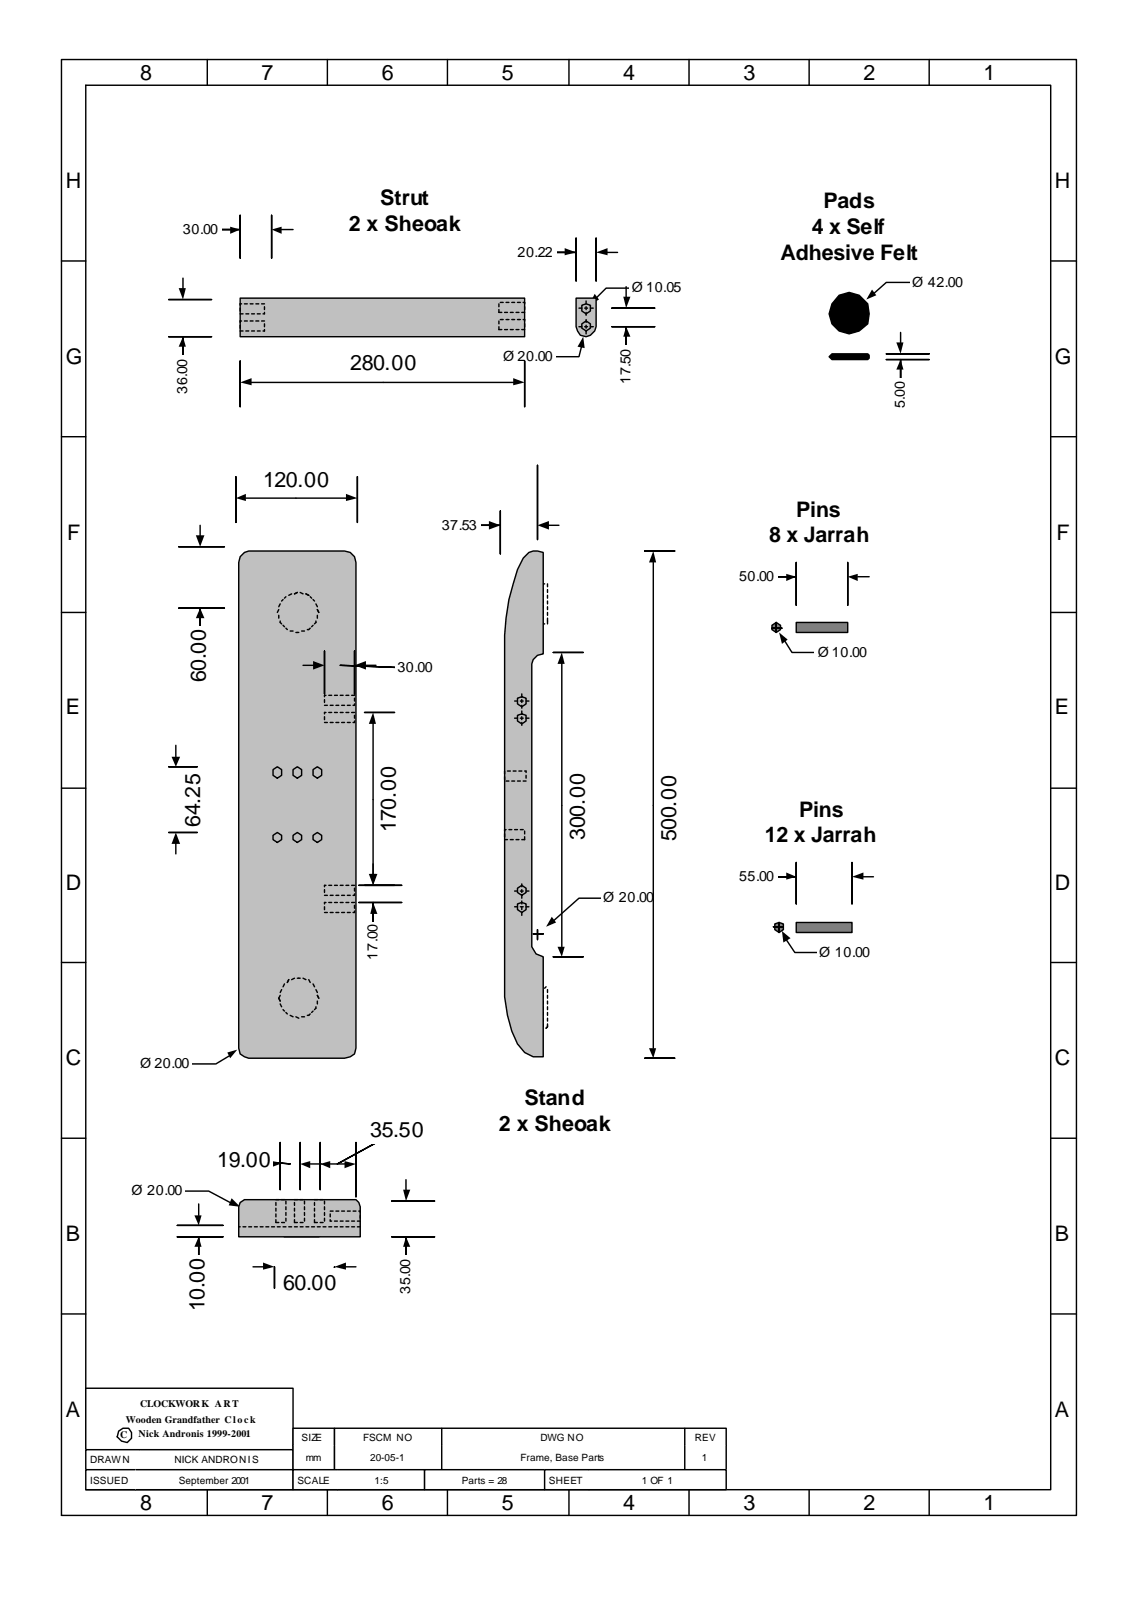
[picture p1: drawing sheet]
<svg xmlns="http://www.w3.org/2000/svg" width="210mm" height="297mm" viewBox="0 0 210 297" stroke-linecap="round" stroke-linejoin="round" font-family="sans-serif">
<path d="M69.1 133.8v28.3M73 131.9h-5.5h5.5M73 164h-5.5h5.5" fill="none" stroke="#000" stroke-width=".26"/>
<path d="M69.1 131.9l.5 2.2h-1.3zM68.3 161.8h1.3l-.5 2.2z" fill="#000"/>
<g fill="#fff">
<path d="M69.6 141.7h5v13h-5z" fill-rule="evenodd"/>
<path d="M43.7 88.3v8.4zM66.1 88.3v8.4z" fill-rule="evenodd"/>
</g>
<path d="M43.7 88.3v8.4v-8.4M45.5 92.3h18.8M66.1 88.3v8.4v-8.4" fill="none" stroke="#000" stroke-width=".26"/>
<path d="M43.7 92.3l1.8-.8v1.3zM64 91.5l2.1 .8-2.1 .5z" fill="#000"/>
<g fill="#fff">
<path d="M48.4 86.2h13v5.3h-13z" fill-rule="evenodd"/>
<path d="M33.1 112.6h8.4zM33.1 101.2h8.4zM37 112.6v8.8z" fill-rule="evenodd"/>
</g>
<path d="M37 97.3v2.1M33.1 112.6h8.4h-8.4M33.1 101.2h8.4h-8.4M37 112.6v8.8v-8.8M37 114.5v2.1" fill="none" stroke="#000" stroke-width=".26"/>
<path d="M36.2 99.1h1.6l-.8 2.1zM37 112.6l.8 1.9h-1.6z" fill="#000"/>
<path d="M34.4 116.1h5v10.5h-5z" fill-rule="evenodd" fill="#fff"/>
<path d="M155.3 54.7l1.9-.5 1.8 .5 1.6 1.6 .3 1.8-.3 1.9-1.6 1.3a3.7 3.7 0 0 1-4.4-.6 3.7 3.7 0 0 1-.6-4.4z" fill-rule="evenodd" fill="#000" stroke="#000" stroke-width=".26"/>
<path d="M32.8 229h8.5zM32.8 226.9h8.5zM36.8 229v8.8z" fill-rule="evenodd" fill="#fff"/>
<path d="M32.8 229h8.5h-8.5M32.8 226.9h8.5h-8.5M36.8 229v8.8v-8.8M36.8 223v2.1M36.8 230.9v2.1" fill="none" stroke="#000" stroke-width=".26"/>
<path d="M36.8 229l.5 1.9h-1.3zM36 225.1h1.3l-.5 1.8z" fill="#000"/>
<g fill="#fff">
<path d="M34.1 232.5h5.1v10.6h-5.1z" fill-rule="evenodd"/>
<path d="M51.9 211.6v8.7zM55.6 211.6v8.7zM45.2 214.8l8.5 .7z" fill-rule="evenodd"/>
</g>
<path d="M47.9 215.5h2.1M51.9 211.6v8.7v-8.7M53.7 215.5l-8.5-.7 8.5 .7M55.6 211.6v8.7v-8.7M57.4 215.5h2.1" fill="none" stroke="#000" stroke-width=".26"/>
<path d="M49.7 215l2.2 .5-2.2 .8zM55.6 215.5l1.8-.5v1.3z" fill="#000"/>
<g fill="#fff">
<path d="M39.7 212.1h10.8v5.3h-10.8z" fill-rule="evenodd"/>
<path d="M59.3 211.6v8.7zM65.9 211.6v10zM62.4 215.5l11.2-6z" fill-rule="evenodd"/>
</g>
<path d="M59.3 211.6v8.7v-8.7M61.1 215.5h2.9M62.4 215.5l11.2-6-11.2 6M65.9 211.6v10v-10" fill="none" stroke="#000" stroke-width=".26"/>
<path d="M59.3 215.5l1.8-.5v1.3zM63.8 215l2.1 .5-2.1 .8z" fill="#000"/>
<g fill="#fff">
<path d="M68.3 206.8h10.5v5h-10.5z" fill-rule="evenodd"/>
<path d="M50.8 234.6v4zM61.9 234.6v4z" fill-rule="evenodd"/>
</g>
<path d="M46.8 234.6h2.1M50.8 238.6v-4v4M61.9 238.6v-4v4M63.8 234.6h2.1" fill="none" stroke="#000" stroke-width=".26"/>
<path d="M48.7 233.8l2.1 .8-2.1 .5zM61.9 234.6l2.1-.8v1.3z" fill="#000"/>
<g fill="#fff">
<path d="M194.5 243.3h4.7z"/>
<path d="M52.1 234.9h10.6v5.3h-10.6z" fill-rule="evenodd"/>
</g>
<g fill="none" stroke="#000" stroke-width=".26">
<path d="M11.4 11h187.8v269.6h-187.8zM15.9 15.8h178.6v260.1h-178.6zM38.4 11v4.8M60.6 11v4.8M82.8 11v4.8M105.3 11v4.8M127.5 11v4.8M149.8 11v4.8M172 11v4.8M11.4 48.3h4.5M194.5 48.3h4.7M11.4 80.9h4.5"/>
<path d="M194.5 80.9h4.7M11.4 113.4h4.5M194.5 113.4h4.7M11.4 146h4.5M194.5 146h4.7M11.4 178.2h4.5M194.5 178.2h4.7M11.4 210.8h4.5M194.5 210.8h4.7M11.4 243.3h4.5M194.5 243.3h4.7M38.4 275.9v4.7"/>
<path d="M60.6 275.9v4.7M82.8 275.9v4.7M105.3 275.9v4.7M127.5 275.9v4.7M149.8 275.9v4.7M172 275.9v4.7"/>
</g>
<path d="M147.4 115.3h9.5v1.8h-9.5z" fill-rule="evenodd" fill="#808080" stroke="#000" stroke-width=".26"/>
<path d="M44.4 55.2h52.7v7.2h-52.7z" fill-rule="evenodd" fill="#c0c0c0" stroke="#000" stroke-width=".26"/>
<g fill="none" stroke="#000" stroke-width=".26">
<path d="M44.4 58.1h.6M44.4 57.1v.5M44.7 56.3h-.3v.2M44.7 59.4h-.3v.3M45.2 56.3h.6M45.2 59.4h.6M45.5 58.1h.5M46.3 56.3h.5M46.3 59.4h.5M46.6 58.1h.5M47.4 56.3h.5M47.4 59.4h.5"/>
<path d="M47.6 58.1h.6M48.4 56.3h.5M48.4 59.4h.5M48.9 57.9v.2h-.2M48.9 56.8v.5M48.9 60v.5M92.3 57.3v.6h.6M92.3 56.3v.5M92.3 59.4v.6M92.6 56h.5M92.6 59.2h.5M93.4 57.9h.5"/>
<path d="M93.7 56h.5M93.7 59.2h.5M94.5 57.9h.5M94.7 56h.5M94.7 59.2h.5M95.5 57.9h.5M95.8 56h.5M95.8 59.2h.5M96.6 57.9h.5M96.8 56h.3v.3M96.8 59.2h.3v.2M97.1 56.8v.5"/>
<path d="M97.1 60v.5M44.4 60.2v.6M44.4 61.3h.6M45.5 61.3h.5M46.6 61.3h.5M47.6 61.3h.6M48.9 61v.3h-.2M92.3 60.5v.5h.6M93.4 61h.5M94.5 61h.5M95.5 61h.5M96.6 61h.5"/>
</g>
<path d="M31.2 62.4h8zM31.2 55.5h8zM33.9 62.4v7.1z" fill-rule="evenodd" fill="#fff"/>
<path d="M31.2 55.5h8h-8M33.9 51.5v2.1M31.2 62.4h8h-8M33.9 62.4v7.1v-7.1M33.9 64.2v2.1" fill="none" stroke="#000" stroke-width=".26"/>
<path d="M33.1 53.4h1.3l-.5 2.1zM33.9 62.4l.5 1.8h-1.3z" fill="#000"/>
<g fill="#fff">
<path d="M31.7 65.8h4v7.4h-4z" fill-rule="evenodd"/>
<path d="M44.4 39.9v7.9zM50.3 39.9v7.9zM37.3 42.5h7.1z" fill-rule="evenodd"/>
</g>
<path d="M44.4 39.9v7.9v-7.9M50.3 39.9v7.9v-7.9M40.5 42.5h2.1M44.4 42.5h-7.1h7.1M52.1 42.5h2.1" fill="none" stroke="#000" stroke-width=".26"/>
<path d="M42.6 42l1.8 .5-1.8 .8zM50.3 42.5l1.8-.5v1.3z" fill="#000"/>
<g fill="#fff">
<path d="M33.6 40.7h7.4v3.7h-7.4z" fill-rule="evenodd"/>
<path d="M106.6 44.1v7.9zM110.3 44.1v7.9zM99.2 46.7h7.4z" fill-rule="evenodd"/>
</g>
<path d="M102.7 46.7h2.1M106.6 44.1v7.9v-7.9M106.6 46.7h-7.4h7.4M110.3 44.1v7.9v-7.9M112.2 46.7h2.1" fill="none" stroke="#000" stroke-width=".26"/>
<path d="M104.5 45.9l2.1 .8-2.1 .6zM110.3 46.7l2.1-.8v1.4z" fill="#000"/>
<g fill="#fff">
<path d="M95.5 44.6h7.4v4h-7.4z" fill-rule="evenodd"/>
<path d="M107.4 57.1h1.9zM108.5 56.3v1.8z" fill-rule="evenodd"/>
</g>
<path d="M107.4 57.1h1.9h-1.9M108.5 58.1v-1.8v1.8M116.9 53.4h-4.7l-1.9 1.8" fill="none" stroke="#000" stroke-width=".26"/>
<path d="M110.1 54.4l.8 1.1-1.9 1z" fill="#000"/>
<g fill="#fff">
<path d="M116.4 51.2h10.3v4h-10.3z" fill-rule="evenodd"/>
<path d="M113.2 60.5h8zM113.2 57.1h8zM115.9 60.5v7.1z" fill-rule="evenodd"/>
</g>
<path d="M113.2 57.1h8h-8M115.9 53.1v2.1M113.2 60.5h8h-8M115.9 60.5v7.1v-7.1M115.9 62.4v2.1" fill="none" stroke="#000" stroke-width=".26"/>
<path d="M115.4 54.9h1.3l-.8 2.2zM115.9 60.5l.8 1.9h-1.3z" fill="#000"/>
<g fill="#fff">
<path d="M114 63.9h3.7v7.4h-3.7z" fill-rule="evenodd"/>
<path d="M107.4 60.5h1.9zM108.5 59.4v1.9z" fill-rule="evenodd"/>
</g>
<path d="M107.4 60.5h1.9h-1.9M107.7 63.9l-.5 2.2h-4.5M108.5 61.3v-1.9v1.9" fill="none" stroke="#000" stroke-width=".26"/>
<path d="M107.9 62.4l.3 2.1-1.3-.3z" fill="#000"/>
<g fill="#fff">
<path d="M92.9 63.9h10v4h-10z" fill-rule="evenodd"/>
<path d="M44.4 66.9v8.4zM97.1 66.9v8.4z" fill-rule="evenodd"/>
</g>
<path d="M44.4 66.9v8.4v-8.4M46.3 70.8h48.9M97.1 66.9v8.4v-8.4" fill="none" stroke="#000" stroke-width=".26"/>
<path d="M44.4 70.8l2.2-.8v1.3zM95 70l2.1 .8-2.1 .5z" fill="#000"/>
<g fill="#fff">
<path d="M64.3 64.7h13v5.1h-13z" fill-rule="evenodd"/>
<path d="M156.4 58.1h1.8zM157.2 57.1v1.8z" fill-rule="evenodd"/>
</g>
<path d="M156.4 58.1h1.8h-1.8M157.2 58.9v-1.8v1.8M168.8 52.3h-4.8l-2.3 2.1" fill="none" stroke="#000" stroke-width=".26"/>
<path d="M161.4 53.6l.8 1.1-1.9 .8z" fill="#000"/>
<path d="M168.5 50.4h10.1v3.8h-10.1z" fill-rule="evenodd" fill="#fff"/>
<path d="M153.5 66.1l.5-.6h6.6l.3 .3v.5l-.3 .3h-6.6z" fill-rule="evenodd" fill="#000" stroke="#000" stroke-width=".26"/>
<path d="M164 66.6h8zM164 65.5h8zM166.7 66.6v6.6z" fill-rule="evenodd" fill="#fff"/>
<path d="M164 66.6h8h-8M164 65.5h8h-8M166.7 66.6v6.6v-6.6M166.7 61.6v2.1M166.7 68.4v2.2" fill="none" stroke="#000" stroke-width=".26"/>
<path d="M166.7 66.6l.5 1.8h-1.3zM165.9 63.4h1.3l-.5 2.1z" fill="#000"/>
<g fill="#fff">
<path d="M164.6 70h3.7v6.1h-3.7z" fill-rule="evenodd"/>
<path d="M147.4 104.2v7.9zM156.9 104.2v7.9zM140.2 106.8h7.2z" fill-rule="evenodd"/>
</g>
<path d="M143.4 106.8h2.1M147.4 104.2v7.9v-7.9M147.4 106.8h-7.2h7.2M156.9 104.2v7.9v-7.9M158.7 106.8h2.2" fill="none" stroke="#000" stroke-width=".26"/>
<path d="M145.5 106.3l1.9 .5-1.9 .8zM156.9 106.8l1.8-.5v1.3z" fill="#000"/>
<path d="M136.5 105h7.4v3.7h-7.4z" fill-rule="evenodd" fill="#fff"/>
<path d="M142.9 115.8l.8-.5 .8 .5v.8l-.8 .5-.8-.5z" fill-rule="evenodd" fill="#808080" stroke="#000" stroke-width=".26"/>
<path d="M142.9 116.3h1.8zM143.7 115.3v1.8z" fill-rule="evenodd" fill="#fff"/>
<path d="M142.9 116.3h1.8h-1.8M143.7 117.1v-1.8v1.8M145.3 118.7l1.3 2.1h4.7" fill="none" stroke="#000" stroke-width=".26"/>
<path d="M144.2 117.1l1.6 1.3-1.1 .8z" fill="#000"/>
<g fill="#fff">
<path d="M150.8 119h10.1v3.7h-10.1z" fill-rule="evenodd"/>
<path d="M66.4 167.1h7.9zM66.4 164h7.9zM69.1 167.1v7.4z" fill-rule="evenodd"/>
</g>
<path d="M69.1 160v2.1M66.4 167.1h7.9h-7.9M66.4 164h7.9h-7.9M69.1 167.1v7.4v-7.4M69.1 169v2.1" fill="none" stroke="#000" stroke-width=".26"/>
<path d="M69.1 167.1l.7 2.1h-1.3zM68.5 161.8h1.3l-.7 2.2z" fill="#000"/>
<path d="M67.2 170.8h3.7v7.4h-3.7z" fill-rule="evenodd" fill="#fff"/>
<path d="M147.4 170.8h10.3v1.9h-10.3z" fill-rule="evenodd" fill="#808080" stroke="#000" stroke-width=".26"/>
<path d="M147.4 159.7v7.7zM157.7 159.7v7.7zM140.2 162.4h7.2z" fill-rule="evenodd" fill="#fff"/>
<path d="M147.4 159.7v7.7v-7.7M157.7 159.7v7.7v-7.7M143.4 162.4h2.1M147.4 162.4h-7.2h7.2M159.5 162.4h2.2" fill="none" stroke="#000" stroke-width=".26"/>
<path d="M145.5 161.6l1.9 .8-1.9 .5zM157.7 162.4l2.1-.8v1.3z" fill="#000"/>
<path d="M136.5 160.2h7.4v3.8h-7.4z" fill-rule="evenodd" fill="#fff"/>
<path d="M143.4 171.1l.8-.3 .8 .3v1.1l-.8 .5-.8-.5z" fill-rule="evenodd" fill="#808080" stroke="#000" stroke-width=".26"/>
<path d="M143.1 171.6h1.9zM144.2 170.8v1.9z" fill-rule="evenodd" fill="#fff"/>
<path d="M143.1 171.6h1.9h-1.9M144.2 172.7v-1.9v1.9M145.5 174l1.6 2.4h4.5" fill="none" stroke="#000" stroke-width=".26"/>
<path d="M144.7 172.4l1.6 1.3-1.3 .8z" fill="#000"/>
<path d="M151.3 174.3h10.1v3.9h-10.1z" fill-rule="evenodd" fill="#fff"/>
<g fill="none" stroke="#000" stroke-width=".26">
<path d="M100.5 115.3v.2h.3M100.5 108.9v.5M100.5 110v.5M100.5 111v.6M100.5 112.1v.5M100.5 113.2v.5M100.5 114.2v.5M100.8 108.1h-.3v.3M101.3 108.1v.6M101.3 109.2v.5M101.3 110.2v.6M101.3 111.3v.5"/>
<path d="M101.3 112.4v.5M101.3 113.4v.5M101.3 114.5v1M100.5 183.3v.5M100.5 184.3v.6M100.5 185.4v.5M100.5 186.4v.6M100.5 187.5v.5M100.5 188.6v.5M100.5 189.6v.5M101.1 182.7l-.3 .3M101.3 183.3v.5"/>
<path d="M101.3 184.3v.6M101.3 185.4v.5M101.3 186.4v.6M101.3 187.5v.5M101.3 188.6v.5M101.3 189.6v.5l-.2 .3"/>
</g>
<path d="M96.8 103.4a2.79 2.79 0 0 1 3.7-1.1v18.8l-1 .3-.8 .7-.3 .8v52.4l.8 1.4 1.3 .5v18.5h-1.8l-1.6-.8-1.3-1.6a24.4 24.4 0 0 1-2.4-12.4v-63.2a39.2 39.2 0 0 1 2.4-12.2z" fill-rule="evenodd" fill="#c0c0c0" stroke="#000" stroke-width=".26"/>
<g fill="none" stroke="#000" stroke-width=".26">
<path d="M95.2 129.8h.6M95.2 133h.6M95.8 129.3l.8-.3 .8 .3v1.1l-.8 .5-.8-.5zM95.8 132.5l.8-.3 .8 .3v1l-.8 .6-.8-.6zM96.3 129.8h.5M96.3 133h.5M96.6 128.5v.5M96.6 129.6v.5M96.6 130.6v.5M96.6 131.7v.5M96.6 132.7v.6M96.6 133.8v.5"/>
<path d="M97.4 129.8h.5M97.4 133h.5M93.4 142.8v.5M93.4 143.8v.6M93.4 154.4v.6M93.4 155.5h.5M93.7 144.6h.5M93.7 153.6h-.3v.3M93.9 142.8h.6M94.2 153.6h.5M94.5 155.5h.5M94.7 144.6h.5"/>
<path d="M95 142.8h.5M95.2 153.6h.6M95.5 155.5h.5M95.8 144.6h.5M96 142.8h.6M96.3 153.6h.5M96.8 144.6h.6M97.1 142.8h.3v.3M97.1 155v.5h-.5M97.1 153.9v.5M97.4 143.6v.5M95.2 167.9h.6"/>
<path d="M95.2 165h.6M95.8 167.4l.8-.3 .8 .3v1.1l-.8 .5-.8-.5zM95.8 164.5l.8-.5 .8 .5v.8l-.8 .5-.8-.5zM96.3 167.9h.5M96.3 165h.5M96.6 163.7v.5M96.6 164.7v.6M96.6 165.8v.5M96.6 166.9v.5M96.6 167.9v.6M96.6 169v.5M97.4 167.9h.5"/>
<path d="M97.4 165h.5"/>
</g>
<path d="M45.2 224.3h1.9zM46 223.2v1.9z" fill-rule="evenodd" fill="#fff"/>
<path d="M33.9 220.6h4.7l4 2.1M45.2 224.3h1.9h-1.9M46 225.1v-1.9v1.9" fill="none" stroke="#000" stroke-width=".26"/>
<path d="M42.9 221.9l1.5 1.6-2.1-.3z" fill="#000"/>
<g fill="#fff">
<path d="M24.1 218.5h10v3.7h-10z" fill-rule="evenodd"/>
<path d="M44.7 193.3h1.9zM45.5 192.3v1.8z" fill-rule="evenodd"/>
</g>
<path d="M42.6 195.4l-2.6 1.6h-4.8M44.7 193.3h1.9h-1.9M45.5 194.1v-1.8v1.8" fill="none" stroke="#000" stroke-width=".26"/>
<path d="M42.1 194.9l1.8-.5-1.3 1.6z" fill="#000"/>
<g fill="#fff">
<path d="M25.4 194.9h10.1v4h-10.1z" fill-rule="evenodd"/>
<path d="M98.7 172.9h1.8zM99.5 172.2v1.8z" fill-rule="evenodd"/>
</g>
<path d="M98.7 172.9h1.8h-1.8M99.5 174v-1.8v1.8M111.7 166.3h-4.5l-4.8 4.3" fill="none" stroke="#000" stroke-width=".26"/>
<path d="M102.1 169.8l.8 1-1.8 .8z" fill="#000"/>
<g fill="#fff">
<path d="M111.4 164.5h10v3.7h-10z" fill-rule="evenodd"/>
<path d="M92.6 94.6v8zM99.5 86.2v13.7zM85.2 97.3h7.4z" fill-rule="evenodd"/>
</g>
<path d="M88.6 97.3h2.2M92.6 94.6v8v-8M92.6 97.3h-7.4h7.4M99.5 99.9v-13.7v13.7M101.3 97.3h2.2" fill="none" stroke="#000" stroke-width=".26"/>
<path d="M90.5 96.5l2.1 .8-2.1 .8zM99.5 97.3l2.1-.8v1.6z" fill="#000"/>
<path d="M81.5 95.4h7.4v3.7h-7.4z" fill-rule="evenodd" fill="#fff"/>
<path d="M44.4 103.1l.8-.8 .8-.3h17.8l1 .3 .8 .8 .3 1.1v89.9l-.3 1.1-.8 .5-1 .3h-17.8l-.8-.3-.8-.5-.2-1.1v-89.9z" fill-rule="evenodd" fill="#c0c0c0" stroke="#000" stroke-width=".26"/>
<g fill="none" stroke="#000" stroke-width=".26">
<path d="M51.6 112.9l-.3 .5M51.6 113.9v.6M51.9 111.8l-.3 .6M51.9 115v.3l.2 .2M52.4 111l-.3 .3M52.4 115.8l.3 .3M52.9 110.5l-.2 .3M52.9 116.3l.3 .3M53.7 116.9h.5M54 110l-.6 .2M54.8 117.1h.5M55 109.7l-.5 .3"/>
<path d="M55.6 109.7l.5 .3M55.8 116.9h.6M56.6 110l.5 .2M57.4 110.5l.3 .3M57.4 116.3l-.3 .3h-.2M57.9 111l.3 .3M57.9 115.8l-.2 .3M58.5 111.8l.2 .6M58.5 115v.3l-.3 .2M58.7 112.9l.3 .5M58.7 113.9v.6M60.1 129.6v.5"/>
<path d="M60.1 132.7v.6M60.1 130.6h.5M60.1 133.8h.5M60.3 128.8h-.2v.2M60.3 131.9h-.2v.3M60.9 128.8h.5M60.9 131.9h.5M61.1 130.6h.5M61.1 133.8h.5M61.9 128.8h.5M61.9 131.9h.5M62.2 130.6h.5"/>
<path d="M62.2 133.8h.5M63 128.8h.5M63 131.9h.5M63.2 130.6h.6M63.2 133.8h.6M64 128.8h.6M64 131.9h.6M64.3 130.6h.5M64.3 133.8h.5M65.1 128.8h.5M65.1 131.9h.5M65.6 129.3v.5"/>
<path d="M65.6 130.4v.2h-.2M65.6 132.5v.5M65.6 133.5v.3h-.2M50.5 154.7l.8-.5 .8 .5v.8l-.8 .5-.8-.5zM50.5 142.5l.8-.5 .8 .5v1.1l-.8 .5-.8-.5zM54.2 154.7l.8-.5 .8 .5v.8l-.8 .5-.8-.5zM54.2 142.5l.8-.5 .8 .5v1.1l-.8 .5-.8-.5zM57.9 154.7l.8-.5 .8 .5v.8l-.8 .5-.8-.5zM57.9 142.5l.8-.5 .8 .5v1.1l-.8 .5-.8-.5zM60.1 165.8h.5M60.1 164.7v.6M60.1 167.9v.6"/>
<path d="M60.1 169h.5M60.3 164h-.2v.2M60.3 167.1h-.2v.3M60.9 164h.5M60.9 167.1h.5M61.1 165.8h.5M61.1 169h.5M61.9 164h.5M61.9 167.1h.5M62.2 165.8h.5M62.2 169h.5M63 164h.5"/>
<path d="M63 167.1h.5M63.2 165.8h.6M63.2 169h.6M64 164h.6M64 167.1h.6M64.3 165.8h.5M64.3 169h.5M65.1 164h.5M65.1 167.1h.5M65.6 165.5v.3h-.2M65.6 164.5v.5M65.6 167.7v.5"/>
<path d="M65.6 168.7v.3h-.2M51.9 184.3l-.3 .6 .3 .5M51.9 185.9l.2 .5M52.1 183.3l-.2 .5M52.4 187l.3 .2M52.7 182.2l-.3 .5M52.9 187.5l.3 .3M53.4 181.4l-.2 .5M53.7 188l.5 .3M54.5 181.2l-.5 .2M54.8 188.3l.5 .3M55 181.2h.6"/>
<path d="M55.8 188.3h.6M56.1 181.2l.5 .2M57.1 181.4l.3 .5M57.4 187.8l-.3 .2h-.2M57.9 182.2l.3 .5M57.9 187.2l-.2 .3M58.5 186.4v.3l-.3 .3M58.5 183.3l.2 .5M58.7 185.4v.5M58.7 184.3l.3 .6"/>
</g>
<path d="M60.1 120.6v7.9zM65.6 120.6v7.9zM63 123.2l14 .5z" fill-rule="evenodd" fill="#fff"/>
<path d="M56.1 123.2h2.1M60.1 120.6v7.9v-7.9M63 123.2l14 .5-14-.5M65.6 120.6v7.9v-7.9M67.5 123.2h2.1" fill="none" stroke="#000" stroke-width=".26"/>
<path d="M57.9 122.4l2.2 .8-2.2 .8zM65.6 123.2l2.1-.8v1.6z" fill="#000"/>
<g fill="#fff">
<path d="M73.3 121.9h7.4v3.7h-7.4z" fill-rule="evenodd"/>
<path d="M31.2 154.2h5.3zM31.2 142h5.3z" fill-rule="evenodd"/>
</g>
<path d="M32.5 138v2.1M32.5 156v2.1M36.5 154.2h-5.3h5.3M36.5 142h-5.3h5.3" fill="none" stroke="#000" stroke-width=".26"/>
<path d="M32.5 154.2l.8 2.1h-1.6zM31.7 140.1h1.6l-.8 1.9z" fill="#000"/>
<g fill="#fff">
<path d="M33.1 143.1h5.3v10.5h-5.3z" fill-rule="evenodd"/>
<path d="M102.4 177.2h5.5zM102.4 120.8h5.5z" fill-rule="evenodd"/>
</g>
<path d="M104 122.7v52.6M107.9 120.8h-5.5h5.5M107.9 177.2h-5.5h5.5" fill="none" stroke="#000" stroke-width=".26"/>
<path d="M104 120.8l.5 2.1h-1.3zM103.2 175.3h1.3l-.5 1.9z" fill="#000"/>
<g fill="#fff">
<path d="M104.5 143.1h5v12.7h-5z" fill-rule="evenodd"/>
<path d="M119.3 196h5.6zM119.3 102h5.6z" fill-rule="evenodd"/>
</g>
<path d="M120.9 104.2v89.9M124.9 102h-5.6h5.6M124.9 196h-5.6h5.6" fill="none" stroke="#000" stroke-width=".26"/>
<path d="M120.9 102l.5 2.2h-1.3zM120.1 194.1h1.3l-.5 1.9z" fill="#000"/>
<path d="M121.4 143.3h5.1v12.7h-5.1z" fill-rule="evenodd" fill="#fff"/>
<path d="M52.1 228.2l.6-.2h6.3l.5 .2v.6l-.5 .2h-6.3l-.6-.2z" fill-rule="evenodd" fill="#000" stroke="#000" stroke-width=".26"/>
<path d="M44.4 222.7l.8-.5h20.7l.5 .5 .3 .8v5.5h-22.5v-5.5z" fill-rule="evenodd" fill="#c0c0c0" stroke="#000" stroke-width=".26"/>
<g fill="none" stroke="#000" stroke-width=".26">
<path d="M44.2 227.2h.2M45 227.2h.5M46 227.2h.6M47.1 227.2h.5M48.2 227.2h.5M49.2 227.2h.5M50.3 227.2h.5M51.1 222.2h.5M51.1 225.9v.5h.5M51.1 222.7v.5M51.1 223.7v.6M51.1 224.8v.5"/>
<path d="M51.3 227.2h.6M52.1 222.2h.6M52.1 226.4h.6M52.4 227.2h.5M52.9 222.4v.6M52.9 223.5v.5M52.9 224.5v.6M52.9 225.6v.5M53.4 227.2h.6M54.5 227.2h.5M54.5 222.2h.5M54.5 225.9v.5h.5"/>
<path d="M54.5 222.7v.5M54.5 223.7v.6M54.5 224.8v.5M55.6 227.2h.5M55.6 222.2h.5M55.6 226.4h.5M56.4 222.4v.6M56.4 223.5v.5M56.4 224.5v.6M56.4 225.6v.5M56.6 227.2h.5M57.7 227.2h.5"/>
<path d="M58.2 222.7v.5M58.2 223.7v.6M58.2 224.8v.5M58.2 225.9v.5h.5M58.2 222.2h.5M58.7 227.2h.6M59.3 222.2h.5M59.3 226.4h.5M59.8 227.2h.5M60.1 222.4v.6M60.1 223.5v.5M60.1 224.5v.6"/>
<path d="M60.1 225.6v.5M60.9 227.2h.5M61.1 225.9v.2h.3M61.1 224.8v.5M61.1 224.3h.5M61.9 227.2h.5M61.9 226.1h.5M62.2 224.3h.5M63 227.2h.5M63 226.1h.5M63.2 224.3h.6M64 227.2h.6"/>
<path d="M64 226.1h.6M64.3 224.3h.5M65.1 227.2h.5M65.1 226.1h.5M65.4 224.3h.5M66.1 227.2h.6M66.1 226.1h.6M66.4 224.3h.3v.2M66.7 225.1v.5"/>
</g>
<path d="M72.5 229h7.9zM72.5 222.4h7.9zM75.1 229v7.2z" fill-rule="evenodd" fill="#fff"/>
<path d="M75.1 218.5v2.1M72.5 229h7.9h-7.9M72.5 222.4h7.9h-7.9M75.1 229v7.2v-7.2M75.1 230.9v2.1" fill="none" stroke="#000" stroke-width=".26"/>
<path d="M75.1 229l.8 1.9h-1.3zM74.6 220.3h1.3l-.8 2.1z" fill="#000"/>
<path d="M73.3 232.5h3.7v7.4h-3.7z" fill-rule="evenodd" fill="#fff"/>
<path d="M106.6 55.2h3.7v5.3a1.99 1.99 0 0 1-2.9 1.6l-.5-.8-.3-.8z" fill-rule="evenodd" fill="#c0c0c0" stroke="#000" stroke-width=".26"/>
<g fill="none" stroke="#000" stroke-width=".26">
<path d="M107.2 57.1h.5M107.7 60l.8-.6 .8 .6v.8l-.8 .5-.8-.5zM107.7 56.5l.8-.2 .8 .2v1.1l-.8 .5-.8-.5zM108.2 57.1h.5M108.5 55.7v.6M108.5 56.8v.5M108.5 57.9v.5M108.5 59.2v.5M109.3 57.1h.5M107.2 60.5h.5M108.2 60.5h.5M108.5 60.2v.6"/>
<path d="M108.5 61.3v.5M109.3 60.5h.5"/>
</g>
<path d="M15.9 257.1h38.3v11.4h-38.3z" fill-rule="evenodd" fill="#fff" stroke="#000" stroke-width=".26"/>
<path d="M54.2 264.5h7.7v3.2h-7.7z" fill-rule="evenodd" fill="#fff"/>
<path d="M54.2 267.7v-3.2h7.7v3.2" fill="none" stroke="#000" stroke-width=".26"/>
<path d="M61.9 264.5h19.9v3.2h-19.9z" fill-rule="evenodd" fill="#fff"/>
<path d="M61.9 267.7v-3.2h19.9v3.2" fill="none" stroke="#000" stroke-width=".26"/>
<path d="M81.8 264.5h44.9v3.2h-44.9z" fill-rule="evenodd" fill="#fff"/>
<path d="M81.8 267.7v-3.2h44.9v3.2" fill="none" stroke="#000" stroke-width=".26"/>
<path d="M126.7 264.5h7.7v3.2h-7.7z" fill-rule="evenodd" fill="#fff"/>
<path d="M126.7 267.7v-3.2h7.7v3.2" fill="none" stroke="#000" stroke-width=".26"/>
<path d="M15.9 268.5h10v3.7h-10z" fill-rule="evenodd" fill="#fff"/>
<path d="M25.9 268.5h-10v3.7h10" fill="none" stroke="#000" stroke-width=".26"/>
<path d="M25.9 268.5h28.3v3.7h-28.3z" fill-rule="evenodd" fill="#fff"/>
<path d="M25.9 268.5h28.3v3.7h-28.3" fill="none" stroke="#000" stroke-width=".26"/>
<path d="M54.2 267.7h7.7v4.5h-7.7z" fill-rule="evenodd" fill="#fff"/>
<path d="M54.2 267.7v4.5h7.7v-4.5" fill="none" stroke="#000" stroke-width=".26"/>
<path d="M61.9 267.7h19.9v4.5h-19.9z" fill-rule="evenodd" fill="#fff"/>
<path d="M61.9 267.7v4.5h19.9v-4.5" fill="none" stroke="#000" stroke-width=".26"/>
<path d="M81.8 267.7h44.9v4.5h-44.9z" fill-rule="evenodd" fill="#fff"/>
<path d="M81.8 267.7v4.5h44.9v-4.5" fill="none" stroke="#000" stroke-width=".26"/>
<path d="M126.7 267.7h7.7v4.5h-7.7z" fill-rule="evenodd" fill="#fff"/>
<path d="M126.7 267.7v4.5h7.7v-4.5" fill="none" stroke="#000" stroke-width=".26"/>
<path d="M15.9 272.2h9.2v3.7h-9.2z" fill-rule="evenodd" fill="#fff"/>
<path d="M25.1 272.2h-9.2v3.7h9.2" fill="none" stroke="#000" stroke-width=".26"/>
<path d="M25.1 272.2h29.1v3.7h-29.1z" fill-rule="evenodd" fill="#fff"/>
<path d="M25.1 272.2h29.1v3.7h-29.1" fill="none" stroke="#000" stroke-width=".26"/>
<path d="M54.2 272.2h8.2v3.7h-8.2z" fill-rule="evenodd" fill="#fff"/>
<path d="M62.4 272.2h-8.2v3.7h8.2" fill="none" stroke="#000" stroke-width=".26"/>
<path d="M62.4 272.2h16.2v3.7h-16.2z" fill-rule="evenodd" fill="#fff"/>
<path d="M62.4 272.2h16.2v3.7h-16.2" fill="none" stroke="#000" stroke-width=".26"/>
<path d="M78.6 272.2h22.2v3.7h-22.2z" fill-rule="evenodd" fill="#fff" stroke="#000" stroke-width=".26"/>
<path d="M100.8 272.2h8.2v3.7h-8.2z" fill-rule="evenodd" fill="#fff"/>
<path d="M109 272.2h-8.2v3.7h8.2" fill="none" stroke="#000" stroke-width=".26"/>
<path d="M109 272.2h25.4v3.7h-25.4z" fill-rule="evenodd" fill="#fff"/>
<path d="M22 265l.8-.5h1l.5 .8v1l-.8 .8-1-.2-.8-.8zM109 272.2h25.4v3.7h-25.4" fill="none" stroke="#000" stroke-width=".26"/>
<g font-size="4">
<text x="25.9" y="14.7">8</text>
<text x="48.4" y="14.7">7</text>
<text x="70.6" y="14.7">6</text>
<text x="92.9" y="14.7">5</text>
<text x="115.4" y="14.7">4</text>
<text x="137.6" y="14.7">3</text>
<text x="159.8" y="14.7">2</text>
<text x="182" y="14.7">1</text>
<text x="12.2" y="34.8">H</text>
<text x="195.3" y="34.8">H</text>
<text x="70.4" y="38">Strut</text>
<text x="152.4" y="38.5">Pads</text>
<text x="64.6" y="42.8">2 x Sheoak</text>
<text x="150.3" y="43.3">4 x Self</text>
<text x="144.5" y="48.1">Adhesive Felt</text>
<text x="12.2" y="67.4">G</text>
<text x="64.8" y="68.4">280.00</text>
<text x="195.3" y="67.4">G</text>
<text x="48.7" y="90.1">120.00</text>
<text x="147.4" y="95.7">Pins</text>
<text x="12.4" y="99.9">F</text>
<text x="142.3" y="100.5">8 x Jarrah</text>
<text x="195.5" y="99.9">F</text>
<text x="38.1" y="126.4" transform="rotate(-90 38.1 126.4)">60.00</text>
<text x="12.2" y="132.2">E</text>
<text x="195.3" y="132.2">E</text>
<text x="37" y="153.1" transform="rotate(-90 37 153.1)">64.25</text>
<text x="73.3" y="154.2" transform="rotate(-90 73.3 154.2)">170.00</text>
<text x="108.2" y="155.5" transform="rotate(-90 108.2 155.5)">300.00</text>
<text x="125.1" y="155.8" transform="rotate(-90 125.1 155.8)">500.00</text>
<text x="147.9" y="151.3">Pins</text>
<text x="141.6" y="156">12 x Jarrah</text>
<text x="12.2" y="164.7">D</text>
<text x="195.3" y="164.7">D</text>
<text x="12.2" y="197.3">C</text>
<text x="195.3" y="197.3">C</text>
<text x="92.3" y="209.5">2 x Sheoak</text>
<text x="97.1" y="204.7">Stand</text>
<text x="68.5" y="210.5">35.50</text>
<text x="40.2" y="216.1">19.00</text>
<text x="12.2" y="229.8">B</text>
<text x="195.3" y="229.8">B</text>
<text x="52.4" y="238.8">60.00</text>
<text x="37.8" y="242.8" transform="rotate(-90 37.8 242.8)">10.00</text>
<text x="12.2" y="262.4">A</text>
<text x="195.3" y="262.4">A</text>
<text x="25.9" y="279.6">8</text>
<text x="48.4" y="279.6">7</text>
<text x="70.6" y="279.6">6</text>
<text x="92.9" y="279.6">5</text>
<text x="115.4" y="279.6">4</text>
<text x="137.6" y="279.6">3</text>
<text x="159.8" y="279.6">2</text>
<text x="182" y="279.6">1</text>
</g>
<g font-size="2.6">
<text x="33.9" y="43.3">30.00</text>
<text x="95.8" y="47.5">20.22</text>
<text x="168.8" y="53.1">Ø 42.00</text>
<text x="116.9" y="54.2">Ø 10.05</text>
<text x="93.1" y="66.9">Ø 20.00</text>
<text x="116.7" y="71.1" transform="rotate(-90 116.7 71.1)">17.50</text>
<text x="34.7" y="72.9" transform="rotate(-90 34.7 72.9)">36.00</text>
<text x="167.5" y="75.6" transform="rotate(-90 167.5 75.6)">5.00</text>
<text x="81.8" y="98.1">37.53</text>
<text x="136.8" y="107.6">50.00</text>
<text x="73.6" y="124.5">30.00</text>
<text x="151.3" y="121.6">Ø 10.00</text>
<text x="111.7" y="167.1">Ø 20.00</text>
<text x="136.8" y="163.2">55.00</text>
<text x="69.8" y="177.7" transform="rotate(-90 69.8 177.7)">17.00</text>
<text x="151.6" y="177.2">Ø 10.00</text>
<text x="25.9" y="197.8">Ø 20.00</text>
<text x="24.3" y="221.4">Ø 20.00</text>
<text x="75.9" y="239.6" transform="rotate(-90 75.9 239.6)">35.00</text>
</g>
<g font-size="1.9">
<text x="23.3" y="263.4">Wooden Grandfather Clock</text>
<text x="25.9" y="260.5">CLOCKWORK ART</text>
<text x="22.2" y="266.3">C</text>
<text x="25.7" y="266.1">Nick Andronis 1999-2001</text>
<text x="55.8" y="266.9">SIZE</text>
<text x="67.2" y="266.9">FSCM NO</text>
<text x="100" y="266.9">DWG NO</text>
<text x="128.6" y="266.9">REV</text>
<text x="16.7" y="270.8">DRAWN</text>
<text x="16.7" y="274.8">ISSUED</text>
<text x="32.3" y="270.8">NICK ANDRONIS</text>
<text x="33.1" y="274.8">September 2001</text>
<text x="55" y="274.8">SCALE</text>
<text x="56.6" y="270.6">mm</text>
<text x="68.5" y="270.6">20-05-1</text>
<text x="69.3" y="274.8">1:5</text>
<text x="85.5" y="274.8">Parts = 28</text>
<text x="96.3" y="270.6">Frame, Base Parts</text>
<text x="101.6" y="274.8">SHEET</text>
<text x="118.8" y="274.8">1 OF 1</text>
<text x="129.9" y="270.6">1</text>
</g>
</svg>
